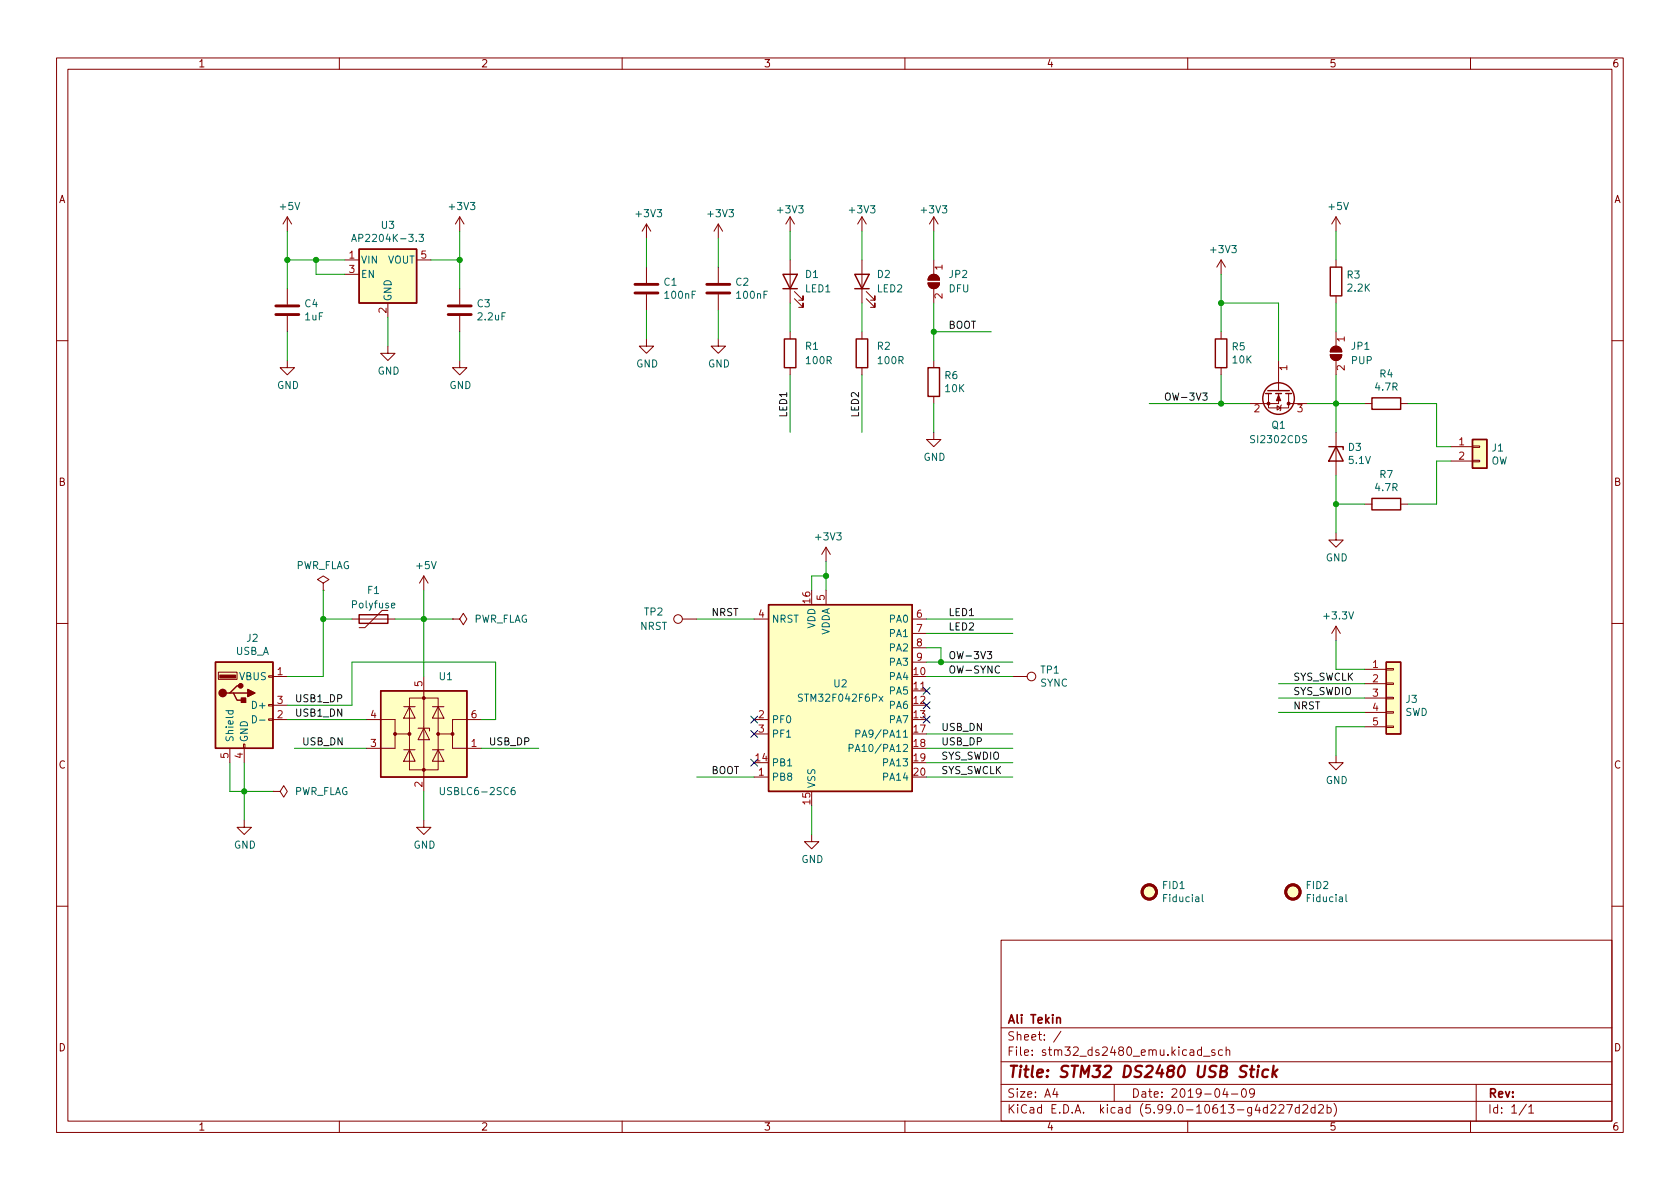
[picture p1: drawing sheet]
<svg xmlns="http://www.w3.org/2000/svg" width="297mm" height="210mm" viewBox="0 0 297 210" stroke-linecap="round" stroke-linejoin="round" font-family="sans-serif">
<g fill="none" stroke="#840000" stroke-width=".18">
<path d="M10 10.2h277v190.1h-277zM12 12.2h273v186.1h-273zM60 10.2v2M110 10.2v2M160 10.2v2M210 10.2v2M260 10.2v2M50.8 38.3l-.8 1.3M50.8 38.3v2.6M50.8 38.3l.8 1.3M81.3 38.3l-.8 1.3M81.3 38.3v2.6"/>
<path d="M81.3 38.3l.7 1.3M114.3 39.6v2.6M114.3 39.6l-.8 1.3M114.3 39.6l.8 1.3M127 39.6l-.8 1.3M127 39.6v2.6M127 39.6l.8 1.3M139.7 38.3v2.6M139.7 38.3l-.8 1.3M139.7 38.3l.8 1.3M152.4 38.3v2.6M152.4 38.3l-.8 1.3"/>
<path d="M152.4 38.3l.8 1.3M165.1 38.3v2.6M165.1 38.3l-.8 1.3M165.1 38.3l.8 1.3M236.2 38.3v2.6M236.2 38.3l-.7 1.3M236.2 38.3l.8 1.3M50.8 51v2.8M50.8 55.9v2.8M61 46h2.5M61 48.5h2.5M68.6 53.6v2.5"/>
<path d="M73.7 46h2.5M81.3 51v2.8M81.3 55.9v2.8M114.3 59.9v1.3h1.3l-1.3 1.3-1.3-1.3h1.3M114.3 47.2v2.8M114.3 52.1v2.8M127 59.9v1.3h1.3l-1.3 1.3-1.3-1.3h1.3M127 47.2v2.8M127 52.1v2.8M139.7 46v7.6M139.7 58.7v1.2M140.5 52.8l1.5 1.6v-.8v.8h-.8"/>
<path d="M140.5 51.6l1.5 1.5v-.8v.8h-.8M152.4 46v7.6M152.4 58.7v1.2M153.2 52.8l1.5 1.6v-.8v.8h-.8M153.2 51.6l1.5 1.5v-.8v.8h-.8M164.1 50h2a1.02 1.02 0 0 1-1 1 1.02 1.02 0 0 1-1-1zM164.4 48.8a1.02 1.02 0 0 1 1.1-.2 1.02 1.02 0 0 1 .6 .9h-2zM165.1 46v2.5M165.1 51v2.6M215.9 46v2.5M215.9 58.7v1.2M215.9 46l-.8 1.2"/>
<path d="M215.9 46l.8 1.2M236.2 46v1.2M236.2 52.3v1.3M236.2 58.7v2.5M10 60.2h2M50.8 63.7v1.3h1.3l-1.3 1.3-1.3-1.3h1.3M68.6 61.2v1.3h1.2l-1.2 1.2-1.3-1.2h1.3M81.3 63.7v1.3h1.2l-1.2 1.3-1.3-1.3h1.3M139.7 65v1.3M152.4 65v1.3M165.1 76.4v1.3h1.3l-1.3 1.3-1.3-1.3h1.3M165.1 63.7v1.3"/>
<path d="M165.1 70.1v1.3M215.9 65v1.3M224.3 69.6v2.5h3.5v-2.5M225.8 71.7l.6 .4-.6 .4zM226.1 69.6v1.8h-5.1M226.1 63.7v5.4M226.6 71.6l-.2 .1v.8l-.1 .1M227.8 71.4h3.3M235.2 62.7h2a1.02 1.02 0 0 1-1 1 1.02 1.02 0 0 1-1-1zM235.5 61.5a1.02 1.02 0 0 1 1.1-.2 1.02 1.02 0 0 1 .6 .9h-2zM236.2 63.7v2.6M236.2 76.4v7.7"/>
<path d="M241.3 71.4h1.3M247.6 71.4h1.3M256.5 79h3.8M260.3 78.9h1.3v.2h-1.3zM285 60.2h2M146 96.8l-.7 1.2M146 96.8v2.5M146 96.8l.8 1.2M236.2 94.2v1.3h1.3l-1.3 1.3-1.3-1.3h1.3M241.3 89.1h1.3M247.6 89.1h1.3M256.5 81.5h3.8"/>
<path d="M260.3 81.4h1.3v.3h-1.3zM10 110.2h2M38.6 118.9h3.3v1.2h-3.3zM47.5 119.5h.8v.3h-.8zM48.3 119.6h2.5M57.1 103.1l1.1-.6-1.1-.7-1 .7 1 .6v1.3M57.1 104.4h.1M62.2 109.5h7.6M68.6 107.9h-1l-3.1 3.1h-1M74.9 101.8l-.7 1.3M74.9 101.8v2.6M74.9 119.6v20.3"/>
<path d="M74.9 101.8l.8 1.3M80 109.5h1.3l.6-1 .6 1-.6 1-.6-1M80 109.5h.1M120.6 109.5h2.6M133.3 109.5h2.6M146 104.4v2.5M161.3 109.5h2.5M161.3 112h2.5M161.3 114.5h2.5M161.3 117.1h2.5M179.1 119.6h2.5M236.2 110.7l-.7 1.3"/>
<path d="M236.2 110.7v2.6M236.2 110.7l.8 1.3M241.3 118.4h3.8M245.1 118.2h1.3v.3h-1.3zM285 110.2h2M40.6 132.3v2.6M43.1 131.6h.2v.7h-.2zM43.2 132.3v2.6M47.5 127.1h.8v.3h-.8zM47.5 124.6h.8v.2h-.8zM48.3 139.9h1.2l.7-1 .6 1-.6 1.1-.7-1.1M48.3 139.9h.1"/>
<path d="M48.3 127.2h2.5M48.3 124.7h2.5M64.8 127.2h5v2.6h2.6M69.8 129.8v2.5h-5M71.4 132.6h2M71.4 125h2M72.4 123.4h5.1v12.7h-5.1zM72.4 132.6l1 2h-2zM72.4 125l1 2h-2zM73.9 128.8h2v.5M74.9 128.8l1 2h-2zM76.5 132.6h2"/>
<path d="M76.5 125h2M77.5 132.6l1 2h-2zM77.5 125l1 2h-2zM80 129.8v2.5h5.1M85.1 127.2h-5.1v2.6h-2.5M133.3 127.2h2.6M133.3 137.4h2.6M133.3 129.8h2.6M161.3 122.2h2.5M236.2 133.6v1.3h1.3l-1.3 1.2-1.3-1.2h1.3M241.3 120.9h3.8M241.3 123.4h3.8"/>
<path d="M241.3 126h3.8M241.3 128.5h3.8M245.1 128.4h1.3v.2h-1.3zM245.1 125.9h1.3v.2h-1.3zM245.1 123.3h1.3v.3h-1.3zM245.1 120.8h1.3v.2h-1.3zM43.2 145v1.3h1.2l-1.2 1.3-1.3-1.3h1.3M74.9 145v1.3h1.3l-1.3 1.3-1.2-1.3h1.2M143.5 147.6v1.2h1.3l-1.3 1.3-1.3-1.3h1.3M10 160.2h2M177 166.3h108v32h-108zM285 160.2h2"/>
<path d="M60 198.3v2M110 198.3v2M160 198.3v2M177 194.8h108M177 191.8h108M177 187.8h108M177 181.8h108M186.5 192.5l-.4 1h1M186.9 193v1M187.6 182.4l-1.3 1.9M197 191.8v3M210 198.3v2"/>
<path d="M212.4 185.7l-.4-.1-.3 .3v.4l.2 .3h.5M212.4 185.1v1.5M212.8 186.8h1.1M214.8 185.7l-.4-.1-.2 .2 .1 .3 .5 .1v.4h-.6M216.1 185.7l-.4-.1-.3 .3v.4l.2 .3h.5M216.6 192.5l-.4 1h.9M216.8 185.8l.2-.2 .4 .1v.9M216.8 185.1v1.5M216.9 193v1M217.7 193.5h1.2M219.7 192.6l.2-.1a.81 .81 0 0 1 .5 .7 .81 .81 0 0 1-.3 .8h-.1a.81 .81 0 0 1-.6-.6 .81 .81 0 0 1 .3-.8zM221.8 193.2l-.3 .3-.4-.1-.2-.2 .2-.6 .4-.1 .2 .2a.99 .99 0 0 1-.3 1.3h-.3"/>
<path d="M224.7 195.5l.6-.2 .2 .2 .1 .3-1 1h1M226.1 195.5l.6-.2 .2 .2 .1 .3-.9 1h.9M227.5 195.3h1l-.6 1.5M229.7 195.9l-.4-.1-.3 .3v.4l.1 .3h.6M229.7 195.3v1.5M230.4 195.5l.5-.2 .2 .2 .1 .3-.9 1h.9M232.5 195.9l-.4-.1-.3 .3v.4l.1 .3h.6M232.5 195.3v1.5M233.1 195.5l.6-.2 .2 .2 .1 .3-.9 1h.9M234.6 195.9l.5-.1 .3 .3v.4l-.2 .3h-.6M234.6 195.3v1.5M235.9 195.1a1.72 1.72 0 0 1 0 2.3"/>
<path d="M260 198.3v2M261 191.8v6.5M269.9 195.3l-1.3 1.9M270.3 195.8l.4-.5v1.5M270.3 196.8h.9"/>
<circle cx="119.9" cy="109.5" r=".76"/>
<circle cx="182.4" cy="119.6" r=".76"/>
</g>
<path d="M221 189.1h.8M221.4 188.5l-.2 1.7v.2l.4 .1M222.4 189.1l-.1 1.4M222.5 188.5l-.1 .1 .1 .1 .1-.1-.1-.1v.2M224.2 189.2a.66 .66 0 0 0-.9 .3l-.1 .6 .1 .3 .2 .1 .6-.1M225.2 188.5l-.3 2M225.2 189.7l.5 .8M225.9 189.1l-.9 .8" fill="none" stroke="#840000" stroke-width=".4"/>
<path d="M186.8 180.1l.3-.2 .3 .1 .1 .9" fill="none" stroke="#840000" stroke-width=".3"/>
<g fill="#ffffc2" stroke="#ffffc2" stroke-width=".18">
<path d="M63.5 44.1h10.2v9.5h-10.2z"/>
<path d="M67.3 122.2h15.2v15.2h-15.2z"/>
<path d="M38.1 117.1h10.2v15.2h-10.2z"/>
<path d="M260.3 77.7h2.6v5.1h-2.6z"/>
<path d="M245.1 117.1h2.5v12.7h-2.5z"/>
<path d="M135.9 106.9h25.4v33h-25.4z"/>
<circle cx="203.2" cy="157.7" r="1.27"/>
<circle cx="228.6" cy="157.7" r="1.27"/>
</g>
<g fill="none" stroke="#840000" stroke-width=".25">
<path d="M63.5 44.1h10.2v9.5h-10.2zM138.4 48.5h2.6l-1.3 2.5zM138.4 51h2.6M138.7 59.9h2v5.1h-2zM151.1 48.5h2.6l-1.3 2.5zM151.1 51h2.6M151.4 59.9h2v5.1h-2zM214.9 59.9h2v5.1h-2zM235.2 47.2h2v5.1h-2zM164.1 65h2v5.1h-2zM223.8 69.6h1M224.2 69.1h3.8"/>
<path d="M225.6 69.6h1M227.3 69.6h1M234.9 79h2.6v.5M236.2 79l1.3 2.5h-2.6zM242.6 70.4h5v2h-5zM260.3 77.7h2.6v5.1h-2.6zM242.6 88.1h5v2.1h-5zM38.1 117.1h10.2v15.2h-10.2zM63.5 108.7h5.1v1.5h-5.1zM135.9 106.9h25.4v33h-25.4zM245.1 117.1h2.5v12.7h-2.5zM40.6 122.5h.7l.6 1.3h1.3"/>
<path d="M41.3 122.5h2.5M42.5 121.3h-.6l-1.3 1.2h-.6M67.3 122.2h15.2v15.2h-15.2z"/>
<circle cx="226.1" cy="70.5" r="2.79"/>
</g>
<g fill="none" stroke="#006464" stroke-width=".18">
<path d="M62.2 42.7l.4-1.3 .4 1.3M62.3 42.3h.6M74.1 41.4h.8l-.5 .5 .4 .1v.6l-.2 .1-.5-.1M69.2 107.1l.6-.1v-.3h-.4l-.2 .1 .1 .6h.5M39.9 125.7h1.3M40.4 125.7v.3l.2 .3 .6-.1v-.5M44.6 126.6a.64 .64 0 0 1 .8 .6 .64 .64 0 0 1-.8 .6zM45.9 127.3h1M77.9 139.3v1l.2 .2h.4l.1-.2v-1M91 139.3h-.4a.86 .86 0 0 0 0 1.2l.4-.1 .1-.4-.2-.3h-.3l-.2 .3M150.1 132.3l.6-.1 .1-.1v-.3l-.7-.2v1.3M151.3 129.8l.6-.1 .2-.2-.1-.3-.7-.1v1.3"/>
<path d="M155.4 123.2l.7 .8M156.1 123.2l-.7 .8M212.6 158.2v1.1l.2 .1M238 158.2v1.1l.2 .1"/>
</g>
<g fill="none" stroke="#840000" stroke-width=".51">
<path d="M48.8 55.6h4M48.8 54.1h4M79.2 55.6h4.1M79.2 54.1h4.1M112.3 51.8h4M112.3 50.3h4M125 51.8h4M125 50.3h4"/>
<circle cx="203.2" cy="157.7" r="1.27"/>
<circle cx="228.6" cy="157.7" r="1.27"/>
</g>
<g fill="#840000" stroke="#840000" stroke-width=".18">
<path d="M235.5 61.5a1.02 1.02 0 0 1 1.1-.2 1.02 1.02 0 0 1 .6 .9h-2z"/>
<path d="M235.2 62.7h2a1.02 1.02 0 0 1-1 1 1.02 1.02 0 0 1-1-1z"/>
<path d="M226.1 69.8l.3 1.1h-.7z"/>
<path d="M164.4 48.8a1.02 1.02 0 0 1 1.1-.2 1.02 1.02 0 0 1 .6 .9h-2z"/>
<path d="M164.1 50h2a1.02 1.02 0 0 1-1 1 1.02 1.02 0 0 1-1-1z"/>
<path d="M38.9 119.4h2.8v.5h-2.8z"/>
<circle cx="80" cy="129.8" r=".25"/>
<circle cx="77.5" cy="129.8" r=".25"/>
<circle cx="74.9" cy="136.1" r=".25"/>
<circle cx="74.9" cy="123.4" r=".25"/>
<circle cx="72.4" cy="129.8" r=".25"/>
<circle cx="69.8" cy="129.8" r=".25"/>
<circle cx="224.3" cy="71.4" r=".25"/>
<circle cx="227.8" cy="71.4" r=".25"/>
</g>
<g fill="#840000" stroke="#840000" stroke-width=".25">
<path d="M42.7 123.4h.7v.8h-.7z"/>
<path d="M43.8 121.9l1.3 .6-1.3 .7z"/>
<circle cx="39.4" cy="122.5" r=".63"/>
<circle cx="42.5" cy="121.3" r=".38"/>
</g>
<path d="M212.7 69.5h.7l-.4 .5 .4 .1v.5l-.2 .2-.5-.2M174.6 115.2h.7l-.4 .5 .4 .1v.6l-.2 .1-.5-.1" fill="none" stroke="#0f0f0f" stroke-width=".18"/>
<g fill="none" stroke="#009600" stroke-width=".18">
<path d="M50.8 40.9v10.1M50.8 58.7v5M50.8 46h10.2M55.9 46v2.5h5.1M68.6 56.1v5.1M76.2 46h5.1M81.3 40.9v10.1M81.3 58.7v5M114.3 42.2v5M114.3 54.9v5M127 42.2v5M127 54.9v5"/>
<path d="M139.7 40.9v5.1M139.7 53.6v5.1M152.4 40.9v5.1M152.4 53.6v5.1M165.1 40.9v5.1M165.1 53.6v10.1M165.1 58.7h10.2M215.9 53.6h10.2v10.1M215.9 48.5v10.2M236.2 40.9v5.1M236.2 53.6v5.1M139.7 66.3v10.1"/>
<path d="M152.4 66.3v10.1M165.1 71.4v5M203.2 71.4h17.8M215.9 66.3v5.1M231.1 71.4h10.2M236.2 66.3v10.1M248.9 71.4h5.1v7.6h2.5M146 99.3v5.1M236.2 84.1v10.1M236.2 89.1h5.1M256.5 81.5h-2.5v7.6h-5.1M57.1 104.4v15.2h-6.3"/>
<path d="M57.1 109.5h5.1M69.8 109.5h10.2M74.9 104.4v15.2M123.2 109.5h10.1M146 101.8h-2.5v2.6M163.8 109.5h15.3M163.8 112h15.3M163.8 117.1h15.3M163.8 119.6h15.3M163.8 114.5h2.6v2.6M236.2 113.3v5.1h5.1M40.6 134.9v5h7.7"/>
<path d="M43.2 134.9v10.1M50.8 124.7h11.4v-7.6h25.4v10.1h-2.5M50.8 127.2h14M52.1 132.3h12.7M74.9 139.9v5.1M85.1 132.3h10.1M123.2 137.4h10.1M163.8 137.4h15.3M163.8 134.9h15.3M163.8 132.3h15.3M163.8 129.8h15.3M226.1 120.9h15.2"/>
<path d="M226.1 123.4h15.2M226.1 126h15.2M241.3 128.5h-5.1v5.1M143.5 142.5v5.1"/>
</g>
<path d="M132.7 134.3l1.3 1.2M132.7 129.2l1.3 1.2M132.7 126.6l1.3 1.3M134 134.3l-1.3 1.2M134 129.2l-1.3 1.2M134 126.6l-1.3 1.3M163.2 124.1l1.2 1.2M163.2 126.6l1.2 1.3M163.2 121.6l1.2 1.2M164.4 124.1l-1.2 1.2M164.4 126.6l-1.2 1.3M164.4 121.6l-1.2 1.2" fill="none" stroke="#000084" stroke-width=".18"/>
<g fill="#009600" stroke="#009600" stroke-width=".18">
<circle cx="146" cy="101.8" r=".46"/>
<circle cx="166.4" cy="117.1" r=".46"/>
<circle cx="43.2" cy="139.9" r=".46"/>
<circle cx="74.9" cy="109.5" r=".46"/>
<circle cx="81.3" cy="46" r=".46"/>
<circle cx="165.1" cy="58.7" r=".46"/>
<circle cx="215.9" cy="53.6" r=".46"/>
<circle cx="50.8" cy="46" r=".46"/>
<circle cx="55.9" cy="46" r=".46"/>
<circle cx="57.1" cy="109.5" r=".46"/>
<circle cx="215.9" cy="71.4" r=".46"/>
<circle cx="236.2" cy="71.4" r=".46"/>
<circle cx="236.2" cy="89.1" r=".46"/>
</g>
<text font-size="2.8" fill="#840000" x="178" y="190.6">Title: STM32 DS2480 USB Stick</text>
<g font-size="2.1" fill="#840000">
<text x="178" y="184">Sheet: /</text>
<text x="178" y="181">Ali Tekin</text>
<text x="178" y="186.7">File: stm32_ds2480_emu.kicad_sch</text>
<text x="178" y="196.9">KiCad E.D.A. kicad (5.99.0-10613-g4d227d2d2b)</text>
<text x="178" y="194.1">Size: A4</text>
<text x="200" y="194.1">Date: 2019-04-09</text>
<text x="263" y="194.1">Rev:</text>
<text x="263" y="196.9">Id: 1/1</text>
</g>
<g font-size="1.8" fill="#840000">
<text x="35" y="11.9">1</text>
<text x="85" y="11.9">2</text>
<text x="135" y="11.9">3</text>
<text x="185" y="11.9">4</text>
<text x="235" y="11.9">5</text>
<text x="285" y="11.9">6</text>
<text x="10.3" y="35.9">A</text>
<text x="285.3" y="35.9">A</text>
<text x="10.3" y="85.9">B</text>
<text x="285.3" y="85.9">B</text>
<text x="10.3" y="135.9">C</text>
<text x="285.3" y="135.9">C</text>
<text x="10.3" y="185.9">D</text>
<text x="285.3" y="185.9">D</text>
<text x="35" y="199.9">1</text>
<text x="85" y="199.9">2</text>
<text x="135" y="199.9">3</text>
<text x="185" y="199.9">4</text>
<text x="235" y="199.9">5</text>
<text x="285" y="199.9">6</text>
</g>
<g font-size="1.8" fill="#006464">
<text x="49.6" y="37.1">+5V</text>
<text x="67.4" y="40.5">U3</text>
<text x="79.6" y="37.1">+3V3</text>
<text x="112.6" y="38.4">+3V3</text>
<text x="125.3" y="38.4">+3V3</text>
<text x="137.6" y="37.7">+3V3</text>
<text x="150.3" y="37.7">+3V3</text>
<text x="163" y="37.7">+3V3</text>
<text x="235" y="37.1">+5V</text>
<text x="63.2" y="42.8">AP2204K-3.3</text>
<text x="63.8" y="46.6">VIN</text>
<text x="68.5" y="46.6">VOUT</text>
<text x="214.2" y="44.7">+3V3</text>
<text x="63.8" y="49.1">EN</text>
<text x="69.2" y="53.3" transform="rotate(-90 69.2 53.3)">GND</text>
<text x="117.4" y="50.5">C1</text>
<text x="117.7" y="52.8">100nF</text>
<text x="130.1" y="50.5">C2</text>
<text x="130.4" y="52.8">100nF</text>
<text x="142.4" y="51.7">LED1</text>
<text x="142.4" y="49.1">D1</text>
<text x="155.1" y="51.7">LED2</text>
<text x="155.1" y="49.1">D2</text>
<text x="167.7" y="51.7">DFU</text>
<text x="167.9" y="49.1">JP2</text>
<text x="238.2" y="49.2">R3</text>
<text x="238.4" y="51.6">2.2K</text>
<text x="53.9" y="54.3">C4</text>
<text x="54" y="56.6">1uF</text>
<text x="84.4" y="54.3">C3</text>
<text x="84.6" y="56.6">2.2uF</text>
<text x="112.5" y="65">GND</text>
<text x="125.2" y="65">GND</text>
<text x="142.4" y="61.8">R1</text>
<text x="142.7" y="64.4">100R</text>
<text x="155.1" y="61.8">R2</text>
<text x="155.4" y="64.4">100R</text>
<text x="217.9" y="61.9">R5</text>
<text x="218" y="64.3">10K</text>
<text x="239" y="64.4">PUP</text>
<text x="239" y="61.8">JP1</text>
<text x="49" y="68.8">GND</text>
<text x="66.7" y="66.2">GND</text>
<text x="79.4" y="68.8">GND</text>
<text x="167.1" y="67">R6</text>
<text x="167.2" y="69.3">10K</text>
<text x="243.2" y="69.1">4.7R</text>
<text x="244" y="66.7">R4</text>
<text x="224.9" y="75.8">Q1</text>
<text x="163.3" y="81.5">GND</text>
<text x="221.4" y="78.4">SI2302CDS</text>
<text x="238.4" y="79.7">D3</text>
<text x="238.5" y="82">5.1V</text>
<text x="263.6" y="82.1">OW</text>
<text x="263.8" y="79.8">J1</text>
<text x="243.2" y="86.8">4.7R</text>
<text x="244" y="84.5">R7</text>
<text x="144.3" y="95.5">+3V3</text>
<text x="52.2" y="100.6">PWR_FLAG</text>
<text x="73.7" y="100.6">+5V</text>
<text x="234.4" y="99.3">GND</text>
<text x="62.4" y="107.6">Polyfuse</text>
<text x="65" y="105">F1</text>
<text x="43.6" y="113.5">J2</text>
<text x="83.7" y="110.1">PWR_FLAG</text>
<text x="113.2" y="111.4">NRST</text>
<text x="113.9" y="108.8">TP2</text>
<text x="136.4" y="110.1">NRST</text>
<text x="144.1" y="111.2" transform="rotate(-90 144.1 111.2)">VDD</text>
<text x="146.7" y="112.4" transform="rotate(-90 146.7 112.4)">VDDA</text>
<text x="157.3" y="110.1">PA0</text>
<text x="157.3" y="112.6">PA1</text>
<text x="234.3" y="109.5">+3.3V</text>
<text x="41.6" y="115.8">USB_A</text>
<text x="157.3" y="115.2">PA2</text>
<text x="157.3" y="117.7">PA3</text>
<text x="184" y="119.1">TP1</text>
<text x="42.3" y="120.3">VBUS</text>
<text x="44.9" y="125.3">D+</text>
<text x="77.7" y="120.3">U1</text>
<text x="141.6" y="124.1">STM32F042F6Px</text>
<text x="147.5" y="121.5">U2</text>
<text x="157.3" y="120.3">PA4</text>
<text x="157.3" y="122.8">PA5</text>
<text x="157.3" y="125.3">PA6</text>
<text x="183.9" y="121.4">SYNC</text>
<text x="248.6" y="124.3">J3</text>
<text x="41.3" y="131.3" transform="rotate(-90 41.3 131.3)">Shield</text>
<text x="43.8" y="131.3" transform="rotate(-90 43.8 131.3)">GND</text>
<text x="136.4" y="127.9">PF0</text>
<text x="136.4" y="130.4">PF1</text>
<text x="152.4" y="130.4">PA9/PA11</text>
<text x="157.3" y="127.9">PA7</text>
<text x="248.4" y="126.6">SWD</text>
<text x="136.4" y="135.5">PB1</text>
<text x="151.4" y="133">PA10/PA12</text>
<text x="156.4" y="135.5">PA13</text>
<text x="51.9" y="140.6">PWR_FLAG</text>
<text x="78.4" y="140.6">USBLC6-2SC6</text>
<text x="136.4" y="138">PB8</text>
<text x="144.1" y="139.4" transform="rotate(-90 144.1 139.4)">VSS</text>
<text x="156.4" y="138">PA14</text>
<text x="234.4" y="138.6">GND</text>
<text x="41.3" y="150.1">GND</text>
<text x="73.1" y="150.1">GND</text>
<text x="141.7" y="152.6">GND</text>
<text x="205.6" y="157.2">FID1</text>
<text x="205.8" y="159.5">Fiducial</text>
<text x="231" y="157.2">FID2</text>
<text x="231.2" y="159.5">Fiducial</text>
</g>
<g font-size="1.8" fill="#a90000">
<text x="61.7" y="45.7">1</text>
<text x="74.4" y="45.7">5</text>
<text x="166.6" y="47.7" transform="rotate(-90 166.6 47.7)">1</text>
<text x="61.7" y="48.3">3</text>
<text x="166.6" y="52.8" transform="rotate(-90 166.6 52.8)">2</text>
<text x="68.3" y="55.4" transform="rotate(-90 68.3 55.4)">2</text>
<text x="227.6" y="65.5" transform="rotate(-90 227.6 65.5)">1</text>
<text x="237.7" y="65.5" transform="rotate(-90 237.7 65.5)">2</text>
<text x="237.7" y="60.4" transform="rotate(-90 237.7 60.4)">1</text>
<text x="221.8" y="72.9">2</text>
<text x="229.4" y="72.9">3</text>
<text x="258" y="78.7">1</text>
<text x="258" y="81.3">2</text>
<text x="143.3" y="106.6" transform="rotate(-90 143.3 106.6)">16</text>
<text x="145.8" y="106.2" transform="rotate(-90 145.8 106.2)">5</text>
<text x="134.1" y="109.2">4</text>
<text x="162.1" y="109.2">6</text>
<text x="162.1" y="111.8">7</text>
<text x="49" y="119.4">1</text>
<text x="161.6" y="119.4">10</text>
<text x="162.1" y="114.3">8</text>
<text x="162.1" y="116.8">9</text>
<text x="242.7" y="118.1">1</text>
<text x="49" y="124.5">3</text>
<text x="74.7" y="121.4" transform="rotate(-90 74.7 121.4)">5</text>
<text x="161.6" y="121.9">11</text>
<text x="161.6" y="124.5">12</text>
<text x="242.7" y="120.6">2</text>
<text x="242.7" y="123.2">3</text>
<text x="242.7" y="125.7">4</text>
<text x="49" y="127">2</text>
<text x="65.5" y="127">4</text>
<text x="83.3" y="127">6</text>
<text x="134.1" y="127">2</text>
<text x="134.1" y="129.5">3</text>
<text x="161.6" y="127">13</text>
<text x="161.6" y="129.5">17</text>
<text x="242.7" y="128.3">5</text>
<text x="40.4" y="134.1" transform="rotate(-90 40.4 134.1)">5</text>
<text x="42.9" y="134.1" transform="rotate(-90 42.9 134.1)">4</text>
<text x="65.5" y="132.1">3</text>
<text x="83.3" y="132.1">1</text>
<text x="133.6" y="134.6">14</text>
<text x="134.1" y="137.2">1</text>
<text x="161.6" y="132.1">18</text>
<text x="161.6" y="134.6">19</text>
<text x="161.6" y="137.2">20</text>
<text x="74.7" y="139.2" transform="rotate(-90 74.7 139.2)">2</text>
<text x="143.3" y="142.2" transform="rotate(-90 143.3 142.2)">15</text>
</g>
<g font-size="1.8" fill="#0f0f0f">
<text x="167.6" y="58.1">BOOT</text>
<text x="205.7" y="70.8">OW-3V3</text>
<text x="139.2" y="73.9" transform="rotate(-90 139.2 73.9)">LED1</text>
<text x="151.9" y="73.9" transform="rotate(-90 151.9 73.9)">LED2</text>
<text x="125.7" y="108.9">NRST</text>
<text x="167.6" y="111.5">LED2</text>
<text x="167.6" y="108.9">LED1</text>
<text x="167.6" y="116.5">OW-3V3</text>
<text x="167.6" y="119.1">OW-SYNC</text>
<text x="52.1" y="124.2">USB1_DP</text>
<text x="228.6" y="122.9">SYS_SWDIO</text>
<text x="228.6" y="125.4">NRST</text>
<text x="228.6" y="120.4">SYS_SWCLK</text>
<text x="52.1" y="126.7">USB1_DN</text>
<text x="53.3" y="131.8">USB_DN</text>
<text x="86.4" y="131.8">USB_DP</text>
<text x="166.4" y="131.8">USB_DP</text>
<text x="166.4" y="129.2">USB_DN</text>
<text x="125.7" y="136.9">BOOT</text>
<text x="166.4" y="136.9">SYS_SWCLK</text>
<text x="166.4" y="134.3">SYS_SWDIO</text>
</g>
</svg>
